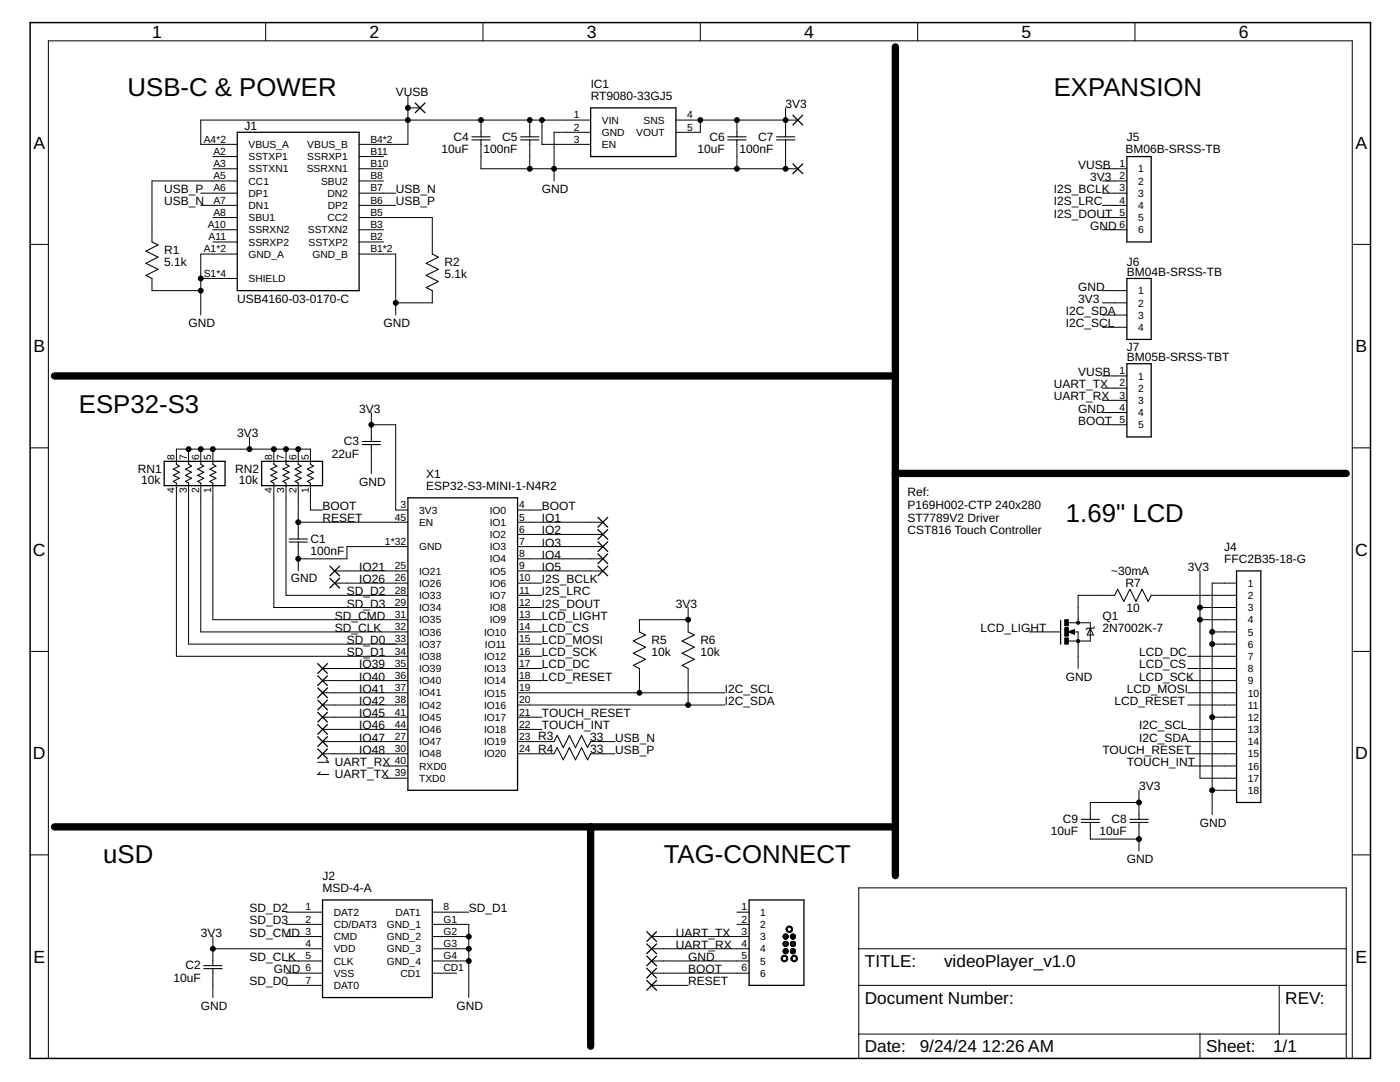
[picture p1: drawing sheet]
<svg xmlns="http://www.w3.org/2000/svg" width="279mm" height="216mm" viewBox="0 0 279 216" stroke-linecap="round" stroke-linejoin="round" font-family="sans-serif">
<g fill="none" stroke="#000" stroke-width=".2">
<path d="M53 4.5v3.6M81.4 19.1v9.7h-9.7M96.4 4.5v3.6M139.8 4.5v3.6M183.1 4.5v3.6M226.5 4.5v3.6M40.1 38.5h7.2M42.5 33.7h4.8M42.5 31.2h4.8M47.3 36.1h-17v12.2M71.7 33.7h4.8M71.7 31.2h4.8"/>
<path d="M71.7 38.5h7.3M71.7 36.1h4.8M81.4 21.5h2.4M96 28.8v4.9h63.2M96 24v2.4M105.7 24v2.4M105.7 28.8v4.9M108.2 24v4.8h9.7M117.9 24h-77.8v4.8h7.2M117.9 26.4h-7.3v9.7M134.9 24h24.3M139.8 24v2.4h-4.9"/>
<path d="M147.1 24v2.4M147.1 28.8v4.9M156.8 21.5v4.9M156.8 28.8v4.9M220 33.7h4.9M220 38.5h4.9M220 36.1h4.9M6 48.8h3.7M30.3 55.6v2.4h9.8M40.1 41h7.2M40.1 55.6h7.2M42.5 43.4h4.8"/>
<path d="M42.5 45.8h4.8M42.5 48.3h4.8M47.3 50.7h-7.2v12.2M71.7 50.7h7.3v12.2M71.7 43.4h14.6v7.3M71.7 41h7.3M71.7 45.8h4.8M71.7 48.3h4.8M86.3 58v2.4h-7.3M220 43.4h4.9M220 41h4.9M220 45.8h4.9"/>
<path d="M220 58h4.9M269.9 48.8h3.6M220 60.4h4.9M220 62.9h4.9M220 65.3h4.9M220 75h4.9M220 77.4h4.9M220 79.9h4.9M6 89.4h3.7M35.2 96.9v34.1h46.2M35.2 92.1v-2.5h26.8v2.5M37.6 96.9v31.6h43.8"/>
<path d="M37.6 89.6v2.5M40.1 96.9v29.2h41.3M40.1 89.6v2.5M42.5 96.9v26.8h38.9M42.5 89.6v2.5M49.8 87.2v2.4M54.7 96.9v24.3h26.7M54.7 89.6v2.5M57.1 96.9v21.9h24.3M57.1 89.6v2.5M59.5 89.6v2.5M59.5 96.9v9.7"/>
<path d="M62 96.9v4.9h2.4M74.1 84.8h4.9v17h2.4M74.1 82.3v4.9M74.1 89.6v4.9M220 82.3h4.9M220 84.8h4.9M269.9 89.4h3.6M59.5 104.2h21.9M59.5 109.1v4.8M66.8 113.9h14.6M66.8 116.4h14.6M81.4 109.1h-12.2v2.4h-9.7"/>
<path d="M103.3 109.1h17M103.3 101.8h4.9M103.3 104.2h17M103.3 106.6h17M103.3 111.5h17M103.3 113.9h17M103.3 116.4h4.9M103.3 118.8h4.9M222.5 118.8h-7.3v5.5M229.7 118.8h17.1M239.5 113.9v41.4h7.3M246.8 116.4h-4.9v46.2"/>
<path d="M6 130h3.7M64.4 133.4h17M64.4 135.8h17M64.4 138.2h17M103.3 121.2h4.9M103.3 123.7h4.9M103.3 126.1h4.9M103.3 128.5h4.9M103.3 131h4.9M103.3 133.4h4.9M103.3 135.8h4.9M103.3 138.2h41.3"/>
<path d="M127.6 133.4v4.8M137.3 123.7h-9.7v2.4M137.3 121.2v4.9M137.3 133.4v7.3M205.4 126.1h6.1M213.2 126.1l1.2-.5v1zM213.2 124.3h4.4v3.6h-4.4M214.3 126.1h.9v7.3M217.6 125.3l.6 1.4h-1.2zM218.4 125.1l-.2 .2h-1.2l-.3 .3M237 131h9.8M237 133.4h9.8"/>
<path d="M237 135.8h9.8M237 138.2h9.8M239.5 121.2h7.3M239.5 123.7h7.3M241.9 126.1h4.9M241.9 128.5h4.9M269.9 130h3.6M63.9 154.1l-.5 .4h2.2M64.4 140.7h17M64.4 143.1h17M64.4 145.5h17M64.4 148h17"/>
<path d="M64.4 150.4h17M65.1 151.6l.5 .5h-2.2M76.5 155.3h4.9M76.5 152.8h4.9M103.3 140.7h41.3M103.3 143.1h4.9M103.3 145.5h4.9M103.3 148h7.3M103.3 150.4h7.3M117.9 148h4.8M117.9 150.4h4.8M227.3 157.7v4.9"/>
<path d="M237 140.7h9.8M237 145.5h9.8M237 148h9.8M237 150.4h9.8M237 152.8h9.8M241.9 143.1h4.9M241.9 157.7h4.9M6 170.6h3.7M171.4 177.2h97.3v34h-97.3zM217.6 165v2.4h9.7M227.3 160.1h-9.7v2.5M227.3 165v4.9"/>
<path d="M269.9 170.6h3.6M42.5 189.3h21.9M42.5 186.9v4.8M42.5 194.2v4.9M57.1 196.6h7.3M57.1 182h7.3M57.1 184.4h7.3M57.1 186.9h7.3M57.1 191.7h7.3M57.1 194.2h7.3M86.3 189.3h7.3M86.3 182h7.3"/>
<path d="M86.3 184.4h7.3v14.7M86.3 186.9h7.3M86.3 191.7h7.3M86.3 194.2h4.8M130 196.6h7.3M130 189.3h19.5M130 186.9h19.5M130 191.7h19.5M130 194.2h19.5M147.1 182h2.4M147.1 184.4h2.4M171.4 196.6h97.3"/>
<path d="M171.4 189.3h97.3M255.3 196.6v9.7M9.7 211.2v-203.1h260.2v203.1M171.4 206.3h97.3M239.5 206.3v4.9"/>
</g>
<path d="M178.7 9.4v165.3M10.9 75h167.8M178.7 94.5h90M10.9 165h167.8M117.9 165v43.8" fill="none" stroke="#000" stroke-width="1.5"/>
<path d="M6 4.5h267.5v206.7h-267.5zM214.3 125.8l-.8 .3 .8 .2v-.2h-.2" fill="none" stroke="#000" stroke-width=".3"/>
<g fill="none" stroke="#000" stroke-width=".25">
<path d="M47.3 26.4h24.4v31.6h-24.4zM82.9 20.6l1.9 1.9M84.8 20.6l-1.9 1.9M117.9 21.5h17v9.7h-17zM158.2 32.7l2 1.9M158.2 23l2 1.9M160.2 23l-2 1.9M160.2 32.7l-2 1.9M224.9 31.2h4.8v17.1h-4.8zM224.9 55.6h4.8v12.1h-4.8zM224.9 72.6h4.8v14.6h-4.8zM32.8 92.1h12.1v4.8h-12.1z"/>
<path d="M52.2 92.1h12.2v4.8h-12.2zM81.4 99.3h21.9v58.4h-21.9zM65.8 113l2 1.9M65.8 115.4l2 1.9M67.8 113l-2 1.9M67.8 115.4l-2 1.9M119.3 103.2l2 2M119.3 105.7l2 1.9M119.3 108.1l2 1.9M119.3 110.5l2 2M119.3 113l2 1.9M121.3 103.2l-2 2"/>
<path d="M121.3 105.7l-2 1.9M121.3 108.1l-2 1.9M121.3 110.5l-2 2M121.3 113l-2 1.9M246.8 113.9h4.8v46.2h-4.8zM63.4 132.4l1.9 2M63.4 134.9l1.9 1.9M63.4 137.3l1.9 1.9M63.4 139.7l1.9 1.9M65.3 132.4l-1.9 2M65.3 134.9l-1.9 1.9M65.3 137.3l-1.9 1.9"/>
<path d="M65.3 139.7l-1.9 1.9M211.7 123.8v4.7M63.4 142.1l1.9 2M63.4 144.6l1.9 1.9M63.4 147l1.9 1.9M63.4 149.4l1.9 2M65.3 142.1l-1.9 2M65.3 144.6l-1.9 1.9M65.3 147l-1.9 1.9M65.3 149.4l-1.9 2M64.4 179.6h21.9v19.5h-21.9zM149.5 179.6h10.9v17h-10.9z"/>
<path d="M129.1 193.2l1.9 2M129.1 195.6l1.9 2M129.1 188.3l1.9 2M129.1 185.9l1.9 2M129.1 190.8l1.9 1.9M131 193.2l-1.9 2M131 195.6l-1.9 2M131 188.3l-1.9 2M131 185.9l-1.9 2M131 190.8l-1.9 1.9M156.3 186.9h1M156.3 188.4h1"/>
<path d="M156.3 189.8h1M156.3 188.2h.9M156.3 189.6h.9M156.4 187.1l.3 .3 .3-.1 .2-.2M156.4 187.1h.8M156.4 186.7h.8M156.4 186.7v.4M156.4 188.6h.8M156.4 190.1h.8M156.5 189.4l-.2 .5 .4 .4M156.5 189.4l.3-.1 .3 .1M156.5 189.4h.6"/>
<path d="M156.5 187.9h.6M156.5 186.5h.5M156.6 187.3h.4M156.6 188.8h.4M156.7 190.3h.2M157 186.4h-.4l-.2 .3M157 186.4l.2 .3M157.1 189.4l.2 .5-.4 .4M157.2 186.7v.4M157.8 186.9v.2M157.8 186.9h.9M157.8 188.4h.9"/>
<path d="M157.8 189.8h.9M157.8 188.2h.9M157.8 189.6h.9M157.8 186.7v.2M157.8 187.1a.47 .47 0 0 0 .5 .3 .47 .47 0 0 0 .4-.3M157.8 187.1h.9M157.8 186.7h.9M157.8 188.1v.2M157.8 188.6h.9M157.8 190.1h.9M157.9 188l-.1 .1M157.9 188l.5-.1 .3 .2"/>
<path d="M157.9 189.4h.7M157.9 189.4a.48 .48 0 0 0-.1 .6 .48 .48 0 0 0 .6 .3M157.9 189.4l.3-.1 .4 .1M158 187.9h.5M158 186.5h.5M158 186.4l-.2 .3M158 186.4h.5l.2 .3M158 187.3h.5M158.1 188.8h.3M158.1 190.3h.3M158.6 189.4l.1 .5-.3 .4M158.7 186.7v.4"/>
<path d="M158.7 188.1a.49 .49 0 0 1-.3 .7 .49 .49 0 0 1-.6-.5"/>
<circle cx="156.8" cy="188.3" r=".48"/>
</g>
<g fill="#000" stroke="#000" stroke-width=".2">
<path d="M214.9 124h.5v.5l-.2 .1-.3-.1z" fill-rule="evenodd"/>
<path d="M156.1 190.8a.66 .66 0 0 1 1 .1 .66 .66 0 0 1-.4 1 .66 .66 0 0 1-.8-.6h.2a.43 .43 0 0 1 .6-.4 .43 .43 0 0 1 .1 .7 .43 .43 0 0 1-.7-.2v-.1h-.2z" fill-rule="evenodd"/>
<path d="M157 185a.66 .66 0 0 1 1.1 .1 .66 .66 0 0 1-.4 1 .66 .66 0 0 1-.8-.7h.2a.43 .43 0 0 1 .6-.4 .43 .43 0 0 1 .1 .8 .43 .43 0 0 1-.7-.2v-.2h-.2z" fill-rule="evenodd"/>
<path d="M158 190.8a.67 .67 0 0 1 1.1 .2 .67 .67 0 0 1-.5 .9 .67 .67 0 0 1-.8-.6h.3a.43 .43 0 0 1 .6-.4 .43 .43 0 0 1 .1 .7 .43 .43 0 0 1-.7-.2v-.1h-.3z" fill-rule="evenodd"/>
<circle cx="81.4" cy="21.5" r=".49"/>
<circle cx="81.4" cy="24" r=".49"/>
<circle cx="96" cy="24" r=".49"/>
<circle cx="105.7" cy="24" r=".49"/>
<circle cx="105.7" cy="33.7" r=".49"/>
<circle cx="108.2" cy="24" r=".49"/>
<circle cx="110.6" cy="33.7" r=".49"/>
<circle cx="139.8" cy="24" r=".49"/>
<circle cx="147.1" cy="24" r=".49"/>
<circle cx="147.1" cy="33.7" r=".49"/>
<circle cx="156.8" cy="24" r=".49"/>
<circle cx="156.8" cy="33.7" r=".49"/>
<circle cx="40.1" cy="55.6" r=".49"/>
<circle cx="40.1" cy="58" r=".49"/>
<circle cx="79" cy="60.4" r=".49"/>
<circle cx="37.6" cy="89.6" r=".49"/>
<circle cx="40.1" cy="89.6" r=".49"/>
<circle cx="42.5" cy="89.6" r=".49"/>
<circle cx="49.8" cy="89.6" r=".49"/>
<circle cx="54.7" cy="89.6" r=".49"/>
<circle cx="57.1" cy="89.6" r=".49"/>
<circle cx="59.5" cy="89.6" r=".49"/>
<circle cx="74.1" cy="84.8" r=".49"/>
<circle cx="59.5" cy="104.2" r=".49"/>
<circle cx="59.5" cy="111.5" r=".49"/>
<circle cx="127.6" cy="138.2" r=".49"/>
<circle cx="137.3" cy="123.7" r=".49"/>
<circle cx="215.2" cy="127.9" r=".32"/>
<circle cx="239.5" cy="123.7" r=".49"/>
<circle cx="239.5" cy="121.2" r=".49"/>
<circle cx="241.9" cy="126.1" r=".49"/>
<circle cx="241.9" cy="128.5" r=".49"/>
<circle cx="137.3" cy="140.7" r=".49"/>
<circle cx="241.9" cy="143.1" r=".49"/>
<circle cx="241.9" cy="157.7" r=".49"/>
<circle cx="227.3" cy="160.1" r=".49"/>
<circle cx="227.3" cy="167.4" r=".49"/>
<circle cx="42.5" cy="189.3" r=".49"/>
<circle cx="93.6" cy="186.9" r=".49"/>
<circle cx="93.6" cy="191.7" r=".49"/>
<circle cx="93.6" cy="189.3" r=".49"/>
</g>
<g fill="none" stroke="#000" stroke-width=".21">
<path d="M94.2 27.9h3.6M94.2 27.3h3.6M96 26.4v.9M96 27.9v.9M103.9 27.9h3.6M103.9 27.3h3.6M105.7 26.4v.9M105.7 27.9v.9M145.2 27.9h3.7M145.2 27.3h3.7M147.1 26.4v.9M147.1 27.9v.9"/>
<path d="M155 27.9h3.6M155 27.3h3.6M156.8 26.4v.9M156.8 27.9v.9M30.3 48.3l1.2 .6-2.4 1.2 2.4 1.2-2.4 1.2 2.4 1.2-2.4 1.2 1.2 .7M86.3 50.7l1.2 .6-2.5 1.2 2.5 1.2-2.5 1.2 2.5 1.3-2.5 1.2 1.3 .6M35.2 92.6l.6 .4-1.2 .6 1.2 .6-1.2 .6 1.2 .6-1.2 .7 .6 .3v.5M35.2 92.1v.5M37.6 92.6l.6 .4-1.2 .6 1.2 .6-1.2 .6 1.2 .6-1.2 .7 .6 .3v.5M37.6 92.1v.5M40.1 92.6l.6 .4-1.2 .6 1.2 .6-1.2 .6 1.2 .6-1.2 .7 .6 .3v.5M40.1 92.1v.5"/>
<path d="M42.5 92.6l.6 .4-1.2 .6 1.2 .6-1.2 .6 1.2 .6-1.2 .7 .6 .3v.5M42.5 92.1v.5M54.7 92.6l.6 .4-1.3 .6 1.3 .6-1.3 .6 1.3 .6-1.3 .7 .7 .3v.5M54.7 92.1v.5M57.1 92.6l.6 .4-1.2 .6 1.2 .6-1.2 .6 1.2 .6-1.2 .7 .6 .3v.5M57.1 92.1v.5M59.5 92.6l.6 .4-1.2 .6 1.2 .6-1.2 .6 1.2 .6-1.2 .7 .6 .3v.5M59.5 92.1v.5M62 92.6l.5 .4-1.2 .6 1.2 .6-1.2 .6 1.2 .6-1.2 .7 .7 .3v.5M62 92.1v.5M72.3 88.7h3.6M72.3 88.1h3.6"/>
<path d="M74.1 87.2v.9M74.1 88.7v.9M57.7 108.2h3.6M57.7 107.5h3.6M59.5 106.6v.9M59.5 108.2v.9M222.5 118.8l.6-1.2 1.2 2.4 1.2-2.4 1.2 2.4 1.2-2.4 1.3 2.4 .5-1.2M127.6 126.1l1.2 .6-2.4 1.2 2.4 1.2-2.4 1.2 2.4 1.3-2.4 1.2 1.2 .6M137.3 126.1l1.3 .6-2.5 1.2 2.5 1.2-2.5 1.2 2.5 1.3-2.5 1.2 1.2 .6M110.6 150.4l.6-1.2 1.2 2.4 1.2-2.4 1.3 2.4 1.2-2.4 1.2 2.4 .6-1.2M110.6 148l.6-1.3 1.2 2.5 1.2-2.5 1.3 2.5 1.2-2.5 1.2 2.5 .6-1.2M215.8 164.1h3.6"/>
<path d="M215.8 163.5h3.6M217.6 162.6v.9M217.6 164.1v.9M225.5 164.1h3.7M225.5 163.5h3.7M227.3 162.6v.9M227.3 164.1v.9M40.7 193.3h3.6M40.7 192.7h3.6M42.5 191.7v1M42.5 193.3v.9"/>
</g>
<path d="M212.5 127.3h.7v1.2h-.7zM212.5 123.7h.7v1.2h-.7zM212.5 125.2h.7v1.7h-.7z" fill="#000" stroke="#000" stroke-width=".2"/>
<g font-size="5.1">
<text x="25.5" y="19.1">USB-C &amp; POWER</text>
<text x="210.3" y="19.1">EXPANSION</text>
<text x="15.7" y="82.3">ESP32-S3</text>
<text x="212.7" y="104.2">1.69&quot; LCD</text>
<text x="20.6" y="172.3">uSD</text>
<text x="132.5" y="172.3">TAG-CONNECT</text>
</g>
<g font-size="3.5">
<text x="30.4" y="7.6">1</text>
<text x="73.7" y="7.6">2</text>
<text x="117.1" y="7.6">3</text>
<text x="160.5" y="7.6">4</text>
<text x="203.8" y="7.6">5</text>
<text x="247.2" y="7.6">6</text>
<text x="6.7" y="29.7">A</text>
<text x="270.5" y="29.7">A</text>
<text x="6.7" y="70.3">B</text>
<text x="270.5" y="70.3">B</text>
<text x="6.6" y="110.9">C</text>
<text x="270.4" y="110.9">C</text>
<text x="6.6" y="151.5">D</text>
<text x="270.4" y="151.5">D</text>
<text x="6.7" y="192.1">E</text>
<text x="270.5" y="192.1">E</text>
</g>
<g font-size="3.4">
<text x="172.6" y="193">TITLE:</text>
<text x="188.4" y="193">videoPlayer_v1.0</text>
<text x="172.6" y="200.3">Document Number:</text>
<text x="256.5" y="200.3">REV:</text>
<text x="172.6" y="210">Date:</text>
<text x="183.5" y="210">9/24/24</text>
<text x="195.9" y="210">12:26 AM</text>
<text x="240.7" y="210">Sheet:</text>
<text x="254.1" y="210">1/1</text>
</g>
<g font-size="2.4">
<text x="117.9" y="17.5">IC1</text>
<text x="79" y="19.1">VUSB</text>
<text x="117.9" y="19.9">RT9080-33GJ5</text>
<text x="156.8" y="21.5">3V3</text>
<text x="48.8" y="25.9">J1</text>
<text x="90.5" y="28.1">C4</text>
<text x="100.2" y="28.1">C5</text>
<text x="141.6" y="28.1">C6</text>
<text x="151.3" y="28.1">C7</text>
<text x="224.9" y="28.1">J5</text>
<text x="88.1" y="30.5">10uF</text>
<text x="96.5" y="30.5">100nF</text>
<text x="139.2" y="30.5">10uF</text>
<text x="147.6" y="30.5">100nF</text>
<text x="215.2" y="33.7">VUSB</text>
<text x="224.6" y="30.5">BM06B-SRSS-TB</text>
<text x="32.8" y="38.5">USB_P</text>
<text x="32.8" y="41">USB_N</text>
<text x="79" y="41">USB_P</text>
<text x="79" y="38.5">USB_N</text>
<text x="108.2" y="38.5">GND</text>
<text x="210.3" y="41">I2S_LRC</text>
<text x="210.3" y="38.5">I2S_BCLK</text>
<text x="217.6" y="36.1">3V3</text>
<text x="210.3" y="43.4">I2S_DOUT</text>
<text x="217.6" y="45.8">GND</text>
<text x="32.8" y="53.1">5.1k</text>
<text x="32.8" y="50.7">R1</text>
<text x="88.7" y="53.1">R2</text>
<text x="224.9" y="53">J6</text>
<text x="88.7" y="55.6">5.1k</text>
<text x="215.2" y="58">GND</text>
<text x="224.9" y="55.1">BM04B-SRSS-TB</text>
<text x="37.6" y="65.3">GND</text>
<text x="47.4" y="60.4">USB4160-03-0170-C</text>
<text x="76.5" y="65.3">GND</text>
<text x="212.7" y="62.9">I2C_SDA</text>
<text x="212.7" y="65.3">I2C_SCL</text>
<text x="215.2" y="60.4">3V3</text>
<text x="224.9" y="72">BM05B-SRSS-TBT</text>
<text x="224.9" y="70">J7</text>
<text x="210.3" y="77.5">UART_TX</text>
<text x="215.2" y="75">VUSB</text>
<text x="71.7" y="82.3">3V3</text>
<text x="210.3" y="79.9">UART_RX</text>
<text x="215.2" y="82.3">GND</text>
<text x="47.4" y="87.2">3V3</text>
<text x="68.6" y="88.9">C3</text>
<text x="215.2" y="84.7">BOOT</text>
<text x="27.5" y="94.3">RN1</text>
<text x="46.9" y="94.3">RN2</text>
<text x="66.2" y="91.3">22uF</text>
<text x="85" y="95.3">X1</text>
<text x="28.2" y="96.5">10k</text>
<text x="47.6" y="96.5">10k</text>
<text x="64.4" y="101.8">BOOT</text>
<text x="71.7" y="96.9">GND</text>
<text x="85" y="97.8">ESP32-S3-MINI-1-N4R2</text>
<text x="108.2" y="101.8">BOOT</text>
<text x="181.1" y="99">Ref:</text>
<text x="181.1" y="101.5">P169H002-CTP 240x280</text>
<text x="64.4" y="104.2">RESET</text>
<text x="108.2" y="104.2">IO1</text>
<text x="108.2" y="106.6">IO2</text>
<text x="181.1" y="104.1">ST7789V2 Driver</text>
<text x="181.1" y="106.6">CST816 Touch Controller</text>
<text x="61.9" y="110.8">100nF</text>
<text x="61.9" y="108.3">C1</text>
<text x="71.7" y="113.9">IO21</text>
<text x="108.2" y="109.1">IO3</text>
<text x="108.2" y="111.5">IO4</text>
<text x="108.2" y="113.9">IO5</text>
<text x="237" y="113.9">3V</text>
<text x="240" y="113.9">3</text>
<text x="244.3" y="112.3">FFC2B35-18-G</text>
<text x="244.3" y="109.9">J4</text>
<text x="58.1" y="116.1">GND</text>
<text x="69.2" y="118.8">SD_D2</text>
<text x="71.7" y="116.4">IO26</text>
<text x="108.2" y="118.8">I2S_LRC</text>
<text x="108.2" y="116.4">I2S_BCLK</text>
<text x="221.7" y="114.7">~30mA</text>
<text x="224.6" y="117.1">R7</text>
<text x="66.8" y="123.7">SD_CMD</text>
<text x="69.2" y="121.2">SD_D3</text>
<text x="108.2" y="123.7">LCD_LIGHT</text>
<text x="108.2" y="121.2">I2S_DOUT</text>
<text x="134.9" y="121.2">3V</text>
<text x="137.8" y="121.2">3</text>
<text x="220" y="123.7">Q1</text>
<text x="224.8" y="122.1">10</text>
<text x="66.8" y="126.1">SD_CLK</text>
<text x="69.2" y="128.5">SD_D0</text>
<text x="69.2" y="131">SD_D1</text>
<text x="108.2" y="126.1">LCD_CS</text>
<text x="108.2" y="131">LCD_SCK</text>
<text x="108.2" y="128.5">LCD_MOSI</text>
<text x="130" y="131">10k</text>
<text x="130" y="128.5">R5</text>
<text x="139.8" y="131">10k</text>
<text x="139.8" y="128.5">R6</text>
<text x="195.7" y="126.1">LCD_LIGHT</text>
<text x="220" y="126.1">2N7002K-7</text>
<text x="227.3" y="131">LCD_DC</text>
<text x="71.7" y="133.4">IO39</text>
<text x="71.7" y="135.8">IO40</text>
<text x="108.2" y="133.4">LCD_DC</text>
<text x="108.2" y="135.8">LCD_RESET</text>
<text x="212.7" y="135.8">GND</text>
<text x="227.3" y="133.4">LCD_CS</text>
<text x="227.3" y="135.8">LCD_SCK</text>
<text x="71.7" y="138.2">IO41</text>
<text x="71.7" y="140.7">IO42</text>
<text x="71.7" y="143.1">IO45</text>
<text x="108.2" y="143.1">TOUCH_RESET</text>
<text x="144.6" y="140.7">I2C_SDA</text>
<text x="144.6" y="138.2">I2C_SCL</text>
<text x="222.5" y="140.7">LCD_RESET</text>
<text x="224.9" y="138.2">LCD_MOSI</text>
<text x="71.7" y="145.5">IO46</text>
<text x="71.7" y="148">IO47</text>
<text x="107.4" y="147.8">R3</text>
<text x="108.2" y="145.5">TOUCH_INT</text>
<text x="117.8" y="147.8">33</text>
<text x="122.7" y="148">USB_N</text>
<text x="227.3" y="148">I2C_SDA</text>
<text x="227.3" y="145.5">I2C_SCL</text>
<text x="66.8" y="152.8">UART_RX</text>
<text x="66.8" y="155.3">UART_TX</text>
<text x="71.7" y="150.4">IO48</text>
<text x="107.4" y="150.2">R4</text>
<text x="117.8" y="150.3">33</text>
<text x="122.7" y="150.4">USB_P</text>
<text x="220" y="150.4">TOUCH_RESET</text>
<text x="224.9" y="152.8">TOUCH_INT</text>
<text x="227.3" y="157.7">3V3</text>
<text x="209.7" y="166.7">10uF</text>
<text x="212.1" y="164.3">C9</text>
<text x="219.4" y="166.7">10uF</text>
<text x="221.8" y="164.3">C8</text>
<text x="239.5" y="165">GND</text>
<text x="224.9" y="172.3">GND</text>
<text x="64.4" y="178">MSD-4-A</text>
<text x="64.4" y="175.6">J2</text>
<text x="49.8" y="182">SD_D2</text>
<text x="49.8" y="184.5">SD_D3</text>
<text x="93.6" y="182">SD_D1</text>
<text x="40.1" y="186.9">3V</text>
<text x="43" y="186.9">3</text>
<text x="49.8" y="186.9">SD_CMD</text>
<text x="49.8" y="191.7">SD_CLK</text>
<text x="134.9" y="189.3">UART_RX</text>
<text x="134.9" y="186.9">UART_TX</text>
<text x="137.3" y="191.7">GND</text>
<text x="34.6" y="195.9">10uF</text>
<text x="37" y="193.4">C2</text>
<text x="49.8" y="196.6">SD_D0</text>
<text x="54.7" y="194.2">GND</text>
<text x="137.3" y="196.6">RESET</text>
<text x="137.3" y="194.2">BOOT</text>
<text x="40.1" y="201.5">GND</text>
<text x="91.1" y="201.5">GND</text>
</g>
<g font-size="2.1">
<text x="114.5" y="23.6">1</text>
<text x="137.1" y="23.6">4</text>
<text x="40.7" y="28.5">A4*2</text>
<text x="49.6" y="29.5">VBUS_A</text>
<text x="61.3" y="29.5">VBUS_B</text>
<text x="73.9" y="28.5">B4*2</text>
<text x="114.5" y="26">2</text>
<text x="114.5" y="28.5">3</text>
<text x="120.1" y="24.7">VIN</text>
<text x="120.1" y="27.1">GND</text>
<text x="120.1" y="29.5">EN</text>
<text x="127" y="27.1">VOUT</text>
<text x="128.5" y="24.7">SNS</text>
<text x="137.1" y="26">5</text>
<text x="42.6" y="33.3">A3</text>
<text x="42.6" y="30.9">A2</text>
<text x="42.6" y="35.8">A5</text>
<text x="49.6" y="34.4">SSTXN1</text>
<text x="49.6" y="32">SSTXP1</text>
<text x="61.2" y="34.4">SSRXN1</text>
<text x="61.3" y="32">SSRXP1</text>
<text x="73.9" y="35.8">B8</text>
<text x="73.9" y="33.3">B10</text>
<text x="73.9" y="30.9">B11</text>
<text x="223.4" y="33.3">1</text>
<text x="223.4" y="35.8">2</text>
<text x="227.1" y="34.4">1</text>
<text x="42.6" y="38.2">A6</text>
<text x="42.6" y="40.6">A7</text>
<text x="49.6" y="39.3">DP1</text>
<text x="49.6" y="36.8">CC1</text>
<text x="49.6" y="41.7">DN1</text>
<text x="64.1" y="36.8">SBU2</text>
<text x="65.3" y="39.3">DN2</text>
<text x="65.4" y="41.7">DP2</text>
<text x="73.9" y="40.6">B6</text>
<text x="73.9" y="38.2">B7</text>
<text x="223.4" y="38.2">3</text>
<text x="223.4" y="40.6">4</text>
<text x="227.1" y="36.8">2</text>
<text x="227.1" y="39.3">3</text>
<text x="227.1" y="41.7">4</text>
<text x="41.5" y="45.5">A10</text>
<text x="41.6" y="47.9">A11</text>
<text x="42.6" y="43.1">A8</text>
<text x="49.6" y="44.1">SBU1</text>
<text x="49.6" y="46.6">SSRXN2</text>
<text x="61.5" y="46.6">SSTXN2</text>
<text x="65.3" y="44.1">CC2</text>
<text x="73.9" y="45.5">B3</text>
<text x="73.9" y="47.9">B2</text>
<text x="73.9" y="43.1">B5</text>
<text x="223.4" y="43.1">5</text>
<text x="223.4" y="45.5">6</text>
<text x="227.1" y="44.1">5</text>
<text x="227.1" y="46.6">6</text>
<text x="40.7" y="50.4">A1*2</text>
<text x="49.6" y="51.4">GND_A</text>
<text x="49.6" y="49">SSRXP2</text>
<text x="61.6" y="49">SSTXP2</text>
<text x="62.4" y="51.4">GND_B</text>
<text x="73.9" y="50.4">B1*2</text>
<text x="40.7" y="55.2">S1*4</text>
<text x="49.6" y="56.3">SHIELD</text>
<text x="227.1" y="58.7">1</text>
<text x="227.1" y="61.2">2</text>
<text x="227.1" y="63.6">3</text>
<text x="227.1" y="66">4</text>
<text x="223.4" y="74.7">1</text>
<text x="223.4" y="77.1">2</text>
<text x="227.1" y="75.8">1</text>
<text x="223.4" y="79.5">3</text>
<text x="223.4" y="82">4</text>
<text x="227.1" y="78.2">2</text>
<text x="227.1" y="80.6">3</text>
<text x="227.1" y="83">4</text>
<text x="223.4" y="84.4">5</text>
<text x="227.1" y="85.5">5</text>
<text x="34.9" y="91.7" transform="rotate(-90 34.9 91.7)">8</text>
<text x="37.3" y="91.7" transform="rotate(-90 37.3 91.7)">7</text>
<text x="39.7" y="91.7" transform="rotate(-90 39.7 91.7)">6</text>
<text x="42.2" y="91.7" transform="rotate(-90 42.2 91.7)">5</text>
<text x="54.3" y="91.7" transform="rotate(-90 54.3 91.7)">8</text>
<text x="56.7" y="91.7" transform="rotate(-90 56.7 91.7)">7</text>
<text x="59.2" y="91.7" transform="rotate(-90 59.2 91.7)">6</text>
<text x="61.6" y="91.7" transform="rotate(-90 61.6 91.7)">5</text>
<text x="34.9" y="98.4" transform="rotate(-90 34.9 98.4)">4</text>
<text x="37.3" y="98.4" transform="rotate(-90 37.3 98.4)">3</text>
<text x="39.7" y="98.4" transform="rotate(-90 39.7 98.4)">2</text>
<text x="42.2" y="98.4" transform="rotate(-90 42.2 98.4)">1</text>
<text x="54.3" y="98.4" transform="rotate(-90 54.3 98.4)">4</text>
<text x="56.7" y="98.4" transform="rotate(-90 56.7 98.4)">3</text>
<text x="59.2" y="98.4" transform="rotate(-90 59.2 98.4)">2</text>
<text x="61.6" y="98.4" transform="rotate(-90 61.6 98.4)">1</text>
<text x="79.9" y="101.4">3</text>
<text x="103.6" y="101.4">4</text>
<text x="78.8" y="103.9">45</text>
<text x="83.6" y="102.5">3V3</text>
<text x="83.6" y="104.9">EN</text>
<text x="97.7" y="102.5">IO0</text>
<text x="97.7" y="104.9">IO1</text>
<text x="97.7" y="107.4">IO2</text>
<text x="103.6" y="103.9">5</text>
<text x="103.6" y="106.3">6</text>
<text x="76.8" y="108.7">1*32</text>
<text x="78.8" y="113.6">25</text>
<text x="83.6" y="109.8">GND</text>
<text x="97.7" y="109.8">IO3</text>
<text x="97.7" y="112.2">IO4</text>
<text x="103.6" y="108.7">7</text>
<text x="103.6" y="111.2">8</text>
<text x="103.6" y="113.6">9</text>
<text x="78.8" y="116">26</text>
<text x="78.8" y="118.5">28</text>
<text x="83.6" y="114.7">IO21</text>
<text x="83.6" y="117.1">IO26</text>
<text x="83.6" y="119.5">IO33</text>
<text x="97.7" y="114.7">IO5</text>
<text x="97.7" y="117.1">IO6</text>
<text x="97.7" y="119.5">IO7</text>
<text x="103.6" y="116">10</text>
<text x="103.6" y="118.5">11</text>
<text x="249" y="117.1">1</text>
<text x="249" y="119.5">2</text>
<text x="78.8" y="120.9">29</text>
<text x="78.8" y="123.3">31</text>
<text x="78.8" y="125.7">32</text>
<text x="83.6" y="122">IO34</text>
<text x="83.6" y="124.4">IO35</text>
<text x="97.7" y="122">IO8</text>
<text x="97.7" y="124.4">IO9</text>
<text x="103.6" y="120.9">12</text>
<text x="103.6" y="123.3">13</text>
<text x="103.6" y="125.7">14</text>
<text x="249" y="122">3</text>
<text x="249" y="124.4">4</text>
<text x="78.8" y="128.2">33</text>
<text x="78.8" y="130.6">34</text>
<text x="83.6" y="126.8">IO36</text>
<text x="83.6" y="129.2">IO37</text>
<text x="83.6" y="131.7">IO38</text>
<text x="96.6" y="126.8">IO10</text>
<text x="96.6" y="131.7">IO12</text>
<text x="96.8" y="129.3">IO11</text>
<text x="103.6" y="128.2">15</text>
<text x="103.6" y="130.6">16</text>
<text x="249" y="126.8">5</text>
<text x="249" y="129.3">6</text>
<text x="249" y="131.7">7</text>
<text x="78.8" y="133">35</text>
<text x="78.8" y="135.5">36</text>
<text x="78.8" y="137.9">37</text>
<text x="83.6" y="134.1">IO39</text>
<text x="83.6" y="136.5">IO40</text>
<text x="96.6" y="134.1">IO13</text>
<text x="96.6" y="136.5">IO14</text>
<text x="103.6" y="133">17</text>
<text x="103.6" y="135.5">18</text>
<text x="103.6" y="137.9">19</text>
<text x="249" y="134.1">8</text>
<text x="249" y="136.5">9</text>
<text x="78.8" y="140.3">38</text>
<text x="78.8" y="142.8">41</text>
<text x="83.6" y="139">IO41</text>
<text x="83.6" y="141.4">IO42</text>
<text x="83.6" y="143.8">IO45</text>
<text x="96.6" y="139">IO15</text>
<text x="96.6" y="141.4">IO16</text>
<text x="96.6" y="143.8">IO17</text>
<text x="103.6" y="140.3">20</text>
<text x="103.6" y="142.8">21</text>
<text x="249" y="139">10</text>
<text x="249" y="141.4">11</text>
<text x="249" y="143.8">12</text>
<text x="78.8" y="147.6">27</text>
<text x="78.8" y="145.2">44</text>
<text x="83.6" y="148.7">IO47</text>
<text x="83.6" y="146.3">IO46</text>
<text x="96.6" y="146.3">IO18</text>
<text x="96.6" y="148.7">IO19</text>
<text x="103.6" y="145.2">22</text>
<text x="103.6" y="147.6">23</text>
<text x="249" y="146.3">13</text>
<text x="249" y="148.7">14</text>
<text x="78.8" y="150.1">30</text>
<text x="78.8" y="154.9">39</text>
<text x="78.8" y="152.5">40</text>
<text x="83.6" y="151.1">IO48</text>
<text x="83.6" y="156">TXD0</text>
<text x="83.6" y="153.6">RXD0</text>
<text x="96.6" y="151.1">IO20</text>
<text x="103.6" y="150.1">24</text>
<text x="249" y="151.1">15</text>
<text x="249" y="153.6">16</text>
<text x="249" y="156">17</text>
<text x="249" y="158.4">18</text>
<text x="61" y="181.7">1</text>
<text x="61" y="184.1">2</text>
<text x="66.6" y="182.7">DAT2</text>
<text x="66.6" y="185.2">CD/DAT3</text>
<text x="77.2" y="185.2">GND_1</text>
<text x="78.9" y="182.8">DAT1</text>
<text x="88.5" y="181.7">8</text>
<text x="88.5" y="184.1">G1</text>
<text x="148" y="181.7">1</text>
<text x="148" y="184.1">2</text>
<text x="151.7" y="182.7">1</text>
<text x="151.7" y="185.2">2</text>
<text x="61" y="186.5">3</text>
<text x="61" y="189">4</text>
<text x="61" y="191.4">5</text>
<text x="66.6" y="187.6">CMD</text>
<text x="66.6" y="190">VDD</text>
<text x="77.2" y="187.6">GND_2</text>
<text x="77.2" y="190">GND_3</text>
<text x="88.5" y="186.5">G2</text>
<text x="88.5" y="189">G3</text>
<text x="88.5" y="191.4">G4</text>
<text x="148" y="186.5">3</text>
<text x="148" y="189">4</text>
<text x="148" y="191.4">5</text>
<text x="151.7" y="187.6">3</text>
<text x="151.7" y="190">4</text>
<text x="61" y="193.8">6</text>
<text x="61" y="196.3">7</text>
<text x="66.6" y="192.5">CLK</text>
<text x="66.6" y="194.9">VSS</text>
<text x="66.6" y="197.3">DAT0</text>
<text x="77.2" y="192.5">GND_4</text>
<text x="79.9" y="194.9">CD1</text>
<text x="88.5" y="193.8">CD1</text>
<text x="148" y="193.8">6</text>
<text x="151.7" y="192.5">5</text>
<text x="151.7" y="194.9">6</text>
</g>
</svg>
